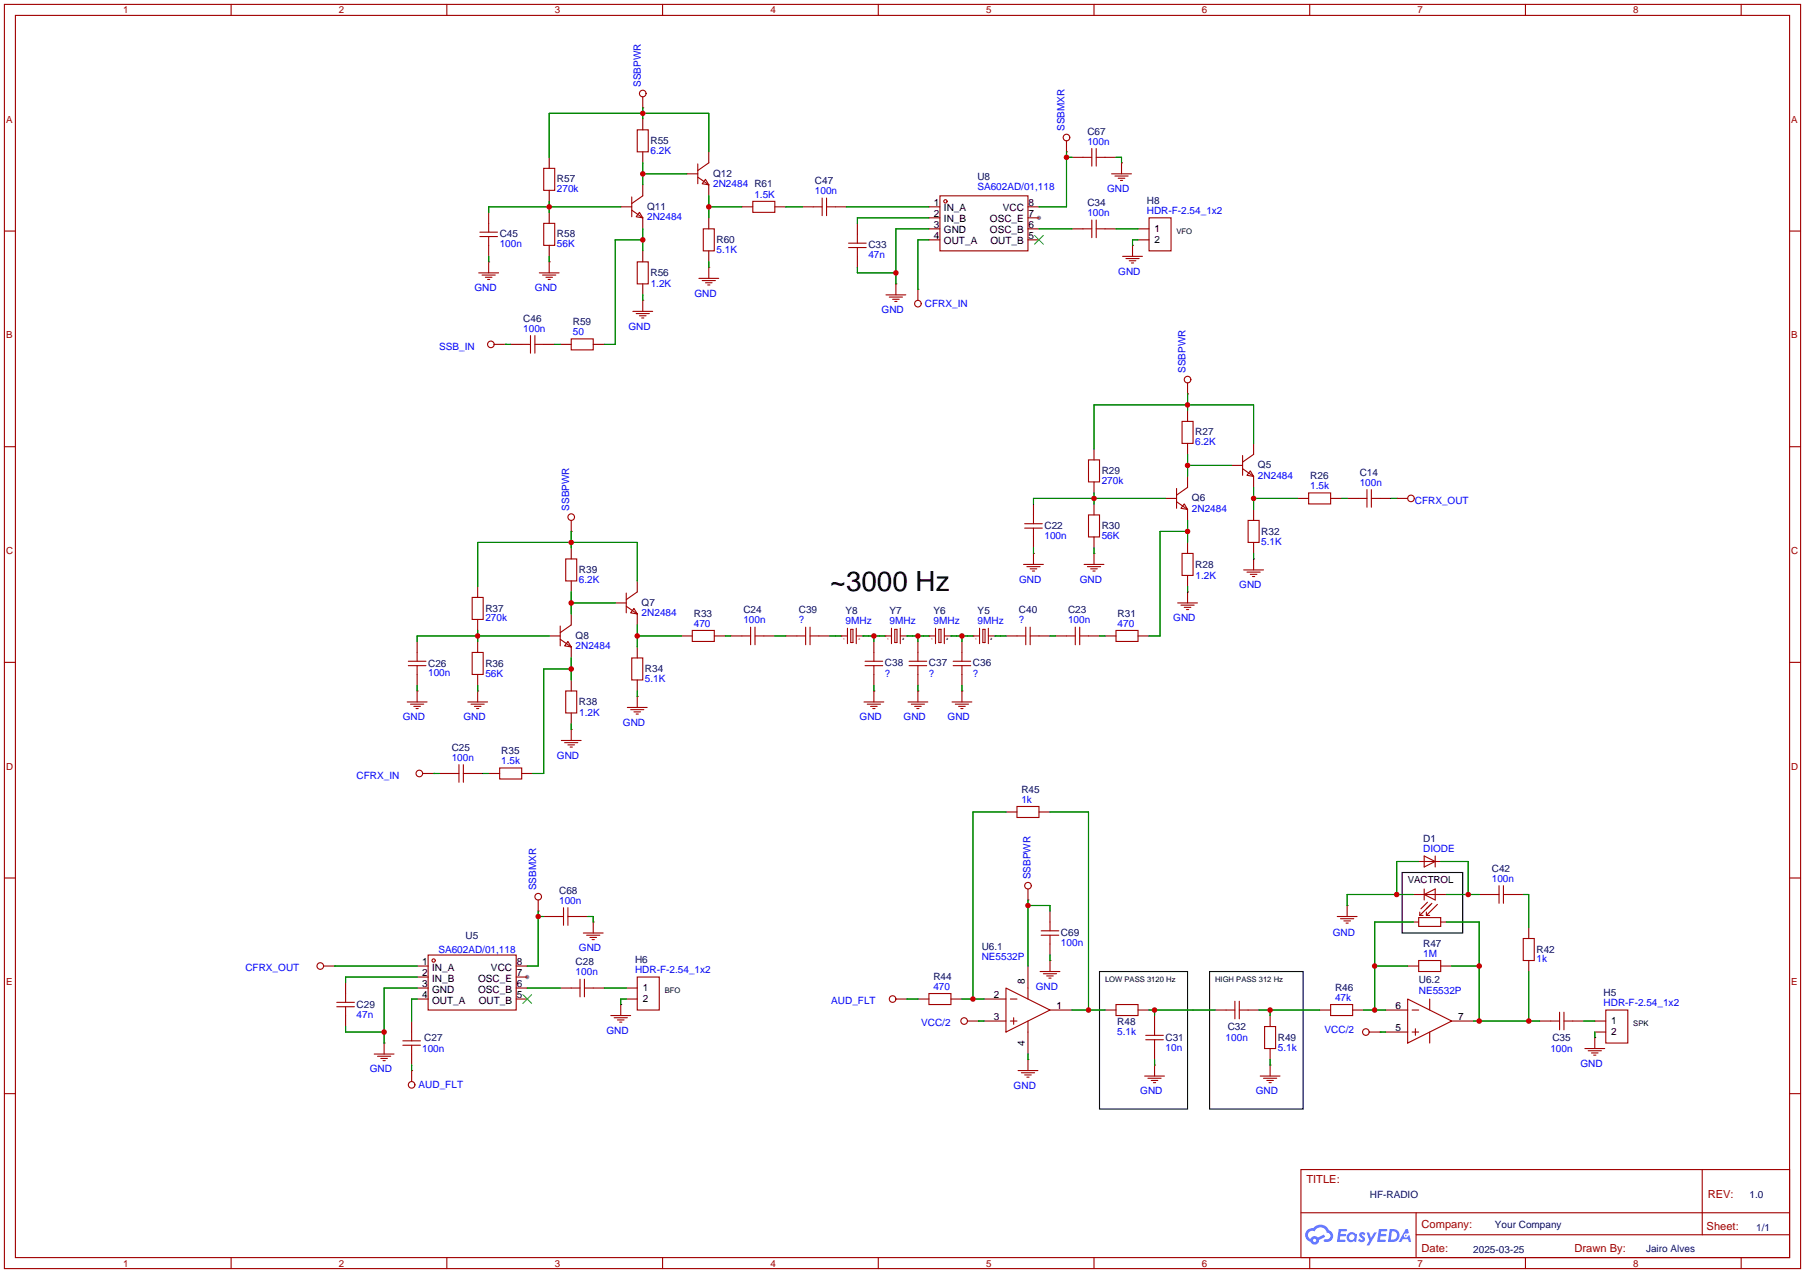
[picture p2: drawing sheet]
<svg xmlns="http://www.w3.org/2000/svg" width="417mm" height="294mm" viewBox="0 0 417 294" stroke-linecap="round" stroke-linejoin="round" font-family="sans-serif">
<g fill="#999">
<circle cx="121.7" cy="225.6" r=".51"/>
<circle cx="239.8" cy="50.3" r=".51"/>
</g>
<g fill="none" stroke="#a10000" stroke-width=".25">
<path d="M1 1h414.5v291.9h-414.5zM3.6 3.6h409.4v286.7h-409.4zM53.3 1v2.6M103.1 1v2.6M152.9 1v2.6M202.7 1v2.6M252.5 1v2.6M302.3 1v2.6M352 1v2.6M401.8 1v2.6M1 53.3h2.6M413 53.3h2.5"/>
<path d="M1 103.1h2.6M413 103.1h2.5M1 152.9h2.6M413 152.9h2.5M1 202.7h2.6M413 202.7h2.5M1 252.5h2.6M413 252.5h2.5M300.2 270h112.8v20.3h-112.8zM300.3 280h112.6M326.8 280v10.1M392.8 270v15.1"/>
<path d="M53.3 290.3v2.6M103.1 290.3v2.6M152.9 290.3v2.6M202.7 290.3v2.6M252.5 290.3v2.6M302.3 290.3v2.6M326.8 285.1h86.1M352 290.3v2.6M401.8 290.3v2.6"/>
</g>
<g fill="#5487ff">
<path d="M313.9 284.6l.5-.2 .4 .1 .3 .3-.3 .4a.33 .33 0 0 0-.2-.3 .33 .33 0 0 0-.4 .2l.1 .1a.86 .86 0 0 1 .6 .6 .86 .86 0 0 1-.2 .9h-.7l-.6-.4 .3-.3 .5 .3 .3-.2-.1-.1a.88 .88 0 0 1-.5-1.4z"/>
<path d="M315.4 284.5h.5l.5 1.3 .8-1.3h.6l-1.8 3h-.6l.6-1.1z"/>
<path d="M309 283.7l1.8 .1v.4h-1.3l-.1 .7h1.1l.2 .2-.3 .3h-1.1l-.1 .8h1.2l.1 .2-.1 .3h-1.9z"/>
<path d="M318.2 283.7l1.9 .1-.1 .4h-1.3v.7h1l.3 .2-.3 .3h-1.1l-.1 .8h1.2l.1 .2-.1 .3h-1.9z"/>
<path d="M324.4 283.7h.5l.2 .9-.4 .2a.5 .5 0 0 0-.7 .2 .5 .5 0 0 0 .3 .7 .5 .5 0 0 0 .6-.4l.4-.2 .4 1.6h-.6l-.2-.6h-1.2l-.3 .6h-.6z"/>
<path d="M320.7 283.7l-.4 3h1a1.51 1.51 0 0 0 1.7-1.5 1.51 1.51 0 0 0-1.8-1.5zM321.2 284.2a1.02 1.02 0 0 1 1.2 1.2 1.02 1.02 0 0 1-1.4 .8z"/>
<path d="M311.2 284.7a1.11 1.11 0 0 0-.3 1.6 1.11 1.11 0 0 0 1.6 .2l.5 .2 .2-1.6-.4-.3a1.02 1.02 0 0 0-1.6-.1zM311.3 285.6a.67 .67 0 0 1 1.3 0 .67 .67 0 0 1-1.3 0z"/>
<path d="M301.7 284a1.58 1.58 0 0 0 .7 2.7 1.01 1.01 0 0 0 1.2 .6 1.01 1.01 0 0 0 .8-1l1.4-.8-.3-.5-1.3 .7-.5-.3a1.02 1.02 0 0 0-1.3 .6 1 1 0 0 1-.4-1.4 1 1 0 0 1 1.4-.3 1.49 1.49 0 0 1 1.5-1 1.49 1.49 0 0 1 1.3 1.3 .82 .82 0 0 1 .8 1 .82 .82 0 0 1-1.2 .5l-.3 .1v.3a1.4 1.4 0 0 0 2-.6 1.4 1.4 0 0 0-.8-1.9 2.19 2.19 0 0 0-3.7-.5l-.8 .1zM303 286.4a.4 .4 0 0 1 .8 0 .4 .4 0 0 1-.8 0z"/>
<circle cx="324.4" cy="285.2" r=".19"/>
</g>
<g fill="none" stroke="#a10000" stroke-width=".25">
<path d="M125.5 38.9h2.5v5h-2.5zM147.1 30h2.5v5.1h-2.5zM148.3 22.4v2.5M161 37.8v4.6M163.6 37.6l-2.6 1.8M246.1 32.5v2.6M249.9 36.3h2.1M252 34.3v4.1M253 34.3v4.1M253 36.3h2M258.8 37.6v2.5M110.7 53.6h4.1"/>
<path d="M110.7 54.6h4.1M112.8 51.6v2M112.8 54.6v2M125.5 51.6h2.5v5h-2.5zM145.8 45.5v4.5M145.8 48.5l2.5 1.8M147.6 49l.7 1.3-1.5-.3zM148.3 45.2l-2.5 1.8M161 40.9l2.6 1.8M162.3 52.8h2.5v5.1h-2.5zM162.8 41.4l.8 1.3-1.5-.3zM173.7 46.5h5.1v2.5h-5.1z"/>
<path d="M187.7 47.8h2M189.7 45.7v4.1M190.8 47.8h2M190.8 45.7v4.1M195.8 57.1h4.1M195.8 56.1h4.1M197.9 54.1v2M197.9 57.1v2.1M216.9 45.2h20.3v12.7h-20.3zM249.9 52.8h2.1M252 50.8v4.1M253 52.8h2"/>
<path d="M253 50.8v4.1M256.5 40.1h4.6M257.3 40.6h3M258.1 41.1h1.5M258.6 41.7h.5M259.1 59.2h4.6M259.8 59.7h3.1M261.4 56.6v2.6M265.2 50.3h5.1v7.6h-5.1zM110.5 63h4.6M111.3 63.5h3M112 64h1.5"/>
<path d="M112.5 64.5h.5M112.8 60.5v2.5M114 79.5h2.6M120.4 79.5h2M122.4 77.5v4M123.4 79.5h2.1M123.4 77.5v4M124.5 63h4.5M125.2 63.5h3.1M126 64h1.5M126.5 64.5h.5M126.7 60.5v2.5"/>
<path d="M131.8 78.2h5.1v2.6h-5.1zM146 71.9h4.6M146.8 72.4h3.1M147.1 60.5h2.5v5h-2.5zM147.6 72.9h1.5M148.1 73.4h.5M148.3 69.3v2.6M161.3 64.3h4.6M162.1 64.8h3M162.8 65.3h1.5M163.3 65.8h.5M163.6 61.7v2.6"/>
<path d="M204.5 68.1h4.5M205.2 68.6h3.1M206 69.1h1.5M206.5 69.6h.5M206.8 65.5v2.6M211.8 66.8v2.5M260.6 60.2h1.5M261.1 60.7h.5M272.8 97.3h2.5v5.1h-2.5zM274.1 88.4v2.5M238.5 118.9v2M251.2 106.2h2.5v5.1h-2.5z"/>
<path d="M251.2 118.9h2.5v5.1h-2.5zM271.5 112.8v4.5M271.5 115.8l2.6 1.8M273.3 116.3l.8 1.3-1.6-.3zM274.1 112.5l-2.6 1.8M286.8 105.2v4.5M286.8 108.2l2.5 1.8M288.5 108.7l.8 1.3-1.5-.3zM289.3 104.9l-2.5 1.8M302 113.8h5.1v2.5h-5.1zM313.4 115.1h2.1M315.5 113v4.1"/>
<path d="M316.5 115.1h2M316.5 113v4.1M322.3 115.1h2.6M109 137.9h2.5v5.1h-2.5zM130.6 129h2.5v5.1h-2.5zM131.8 120.1v2.6M144.5 136.9v4.6M144.5 140l2.6 1.7M147.1 136.7l-2.6 1.7M236.2 130.3h4.6M236.5 120.9h4M236.5 121.9h4"/>
<path d="M237 130.8h3M237.7 131.3h1.6M238.3 131.8h.5M238.5 121.9v2.1M238.5 127.8v2.5M250.2 130.3h4.6M251 130.8h3M251.7 131.3h1.5M252.2 131.8h.5M252.5 127.8v2.5M271.8 139.2h4.6M272.5 139.7h3.1"/>
<path d="M272.8 127.8h2.5v5h-2.5zM274.1 136.7v2.5M287 131.6h4.6M287.8 132.1h3M288 120.1h2.6v5.1h-2.6zM288.5 132.6h1.6M289.1 133.1h.5M289.3 129v2.6M94.2 152.7h4.1M94.2 153.7h4.1M96.3 150.6v2.1M96.3 153.7v2"/>
<path d="M96.3 159.5v2.6M109 150.6h2.5v5.1h-2.5zM110.2 159.5v2.6M129.3 144.5v4.6M129.3 147.6l2.5 1.8M130.6 159.5h2.5v5.1h-2.5zM131.1 148.1l.7 1.3-1.5-.3zM131.8 144.3l-2.5 1.7M145.8 151.9h2.5v5.1h-2.5zM146.3 140.5l.8 1.2-1.6-.2zM159.8 145.5h5v2.6h-5zM171.2 146.8h2"/>
<path d="M173.2 144.8v4M174.2 146.8h2.1M174.2 144.8v4M183.9 146.8h2M185.9 144.8v4M186.9 146.8h2.1M186.9 144.8v4M194.1 146.8h1.5M195.6 145v3.6M196.3 145.3h.5v3h-.5zM197.6 146.8h1.5M197.6 145v3.6"/>
<path d="M199.6 152.7h4.1M199.6 153.7h4.1M201.7 150.6v2.1M201.7 153.7v2M201.7 159.5v2.6M204.2 146.8h1.5M205.7 145v3.6M206.5 145.3h.5v3h-.5zM207.8 146.8h1.5M207.8 145v3.6M209.8 152.7h4.1M209.8 153.7h4.1"/>
<path d="M211.8 150.6v2.1M211.8 153.7v2M211.8 159.5v2.6M214.4 146.8h1.5M215.9 145v3.6M216.7 145.3h.5v3h-.5zM217.9 146.8h1.6M217.9 145v3.6M220 152.7h4M220 153.7h4M222 150.6v2.1M222 153.7v2"/>
<path d="M222 159.5v2.6M224.5 146.8h1.6M226.1 145v3.6M226.8 145.3h.5v3h-.5zM228.1 146.8h1.5M228.1 145v3.6M234.7 146.8h2M236.7 144.8v4M237.7 146.8h2.1M237.7 144.8v4M246.1 146.8h2.1M248.2 144.8v4"/>
<path d="M249.2 146.8h2M249.2 144.8v4M257.6 145.5h5v2.6h-5zM273.3 140.2h1.5M273.8 140.7h.5M94 162.1h4.6M94.7 162.6h3.1M95.5 163.1h1.5M96 163.6h.5M97.5 178.6h2.6M103.9 178.6h2M105.9 176.5v4.1"/>
<path d="M106.9 178.6h2.1M106.9 176.5v4.1M107.9 162.1h4.6M108.7 162.6h3.1M109.5 163.1h1.5M110 163.6h.5M115.3 177.3h5.1v2.5h-5.1zM129.5 170.9h4.6M130.3 171.4h3M131.1 172h1.5M131.6 172.5h.5M131.8 168.4v2.5"/>
<path d="M144.8 163.3h4.6M145.5 163.8h3.1M146.3 164.3h1.5M146.8 164.8h.5M147.1 160.8v2.5M199.4 162.1h4.6M200.2 162.6h3M200.9 163.1h1.5M201.4 163.6h.5M209.5 162.1h4.6M210.3 162.6h3.1M211.1 163.1h1.5"/>
<path d="M211.6 163.6h.5M219.7 162.1h4.6M220.5 162.6h3M221.2 163.1h1.6M221.7 163.6h.5M234.7 186.2h5.1v2.5h-5.1zM328.7 197.6l2.5 1.3-2.5 1.3zM331.2 197.6v2.6M124.2 207.8v2.5M128 211.6h2M130 209.5v4.1M131.1 211.6h2"/>
<path d="M131.1 209.5v4.1M134.6 215.4h4.6M135.4 215.9h3M136.1 216.4h1.6M136.7 216.9h.5M136.9 212.9v2.5M237.2 205.2v2.6M240.3 215.9h4M240.3 214.9h4M242.3 212.9v2M242.3 215.9v2M308.6 211.6h4.6"/>
<path d="M309.4 212.1h3M310.1 212.6h1.6M310.6 213.1h.5M310.9 209v2.6M327.4 211.8h5.1v2.1h-5.1zM327.7 210.6v.7M327.7 211.3h.7M328.7 206.5l2.5-1.3v2.6zM328.7 205.2v2.6M328.7 206.5h2.5M329.2 211.3h.7M329.2 210.6v.7"/>
<path d="M329.4 208.3l-1.5 1.5M330.5 208.5l-2.8 2.8M331.7 208.8l-2.5 2.5M343.9 206.5h2M345.9 204.5v4M347 206.5h2M347 204.5v4M351.5 216.7h2.6v5h-2.6zM74.7 223h2.5M77.7 232.4h4.1M77.7 231.4h4.1M79.8 229.4v2"/>
<path d="M79.8 232.4v2M95 238.3v2M98.8 220.5h20.3v12.7h-20.3zM131.8 228.1h2.1M133.9 226.1v4M134.9 228.1h2M134.9 226.1v4M141 234.4h4.5M141.7 234.9h3.1M142.5 235.5h1.5M143 236h.5M143.3 231.9v2.5"/>
<path d="M147.1 225.6h5v7.6h-5zM206.8 230.6h2.5M214.4 229.4h5.1v2.5h-5.1zM223.3 235.7h2.5M232.2 228.1l10.1 5.1-10.1 5.1zM233.2 230.6h1.5M233.2 235.7h1.5M233.9 234.9v1.6M237.2 228.1v2.5M237.2 235.7v2.6M240 224.3h4.6M240.8 224.8h3"/>
<path d="M241.6 225.3h1.5M242.1 225.8h.5M242.3 221.7v2.6M257.6 231.9h5v2.5h-5zM264.4 239h4.1M266.4 237v2M283 233.2h2M285 231.1v4.1M286 233.2h2M286 231.1v4.1M291.8 237h2.6v5.1h-2.6zM307.1 231.9h5.1v2.5h-5.1z"/>
<path d="M316 238.3h2.5M324.9 230.6l10.1 5.1-10.1 5.1zM325.9 238.3h1.5M325.9 233.2h1.5M326.6 237.5v1.5M327.4 221.7h5.1v2.6h-5.1zM329.9 230.6v2.6M329.9 238.3v2.5M357.9 235.7h2M359.9 233.7v4M360.9 235.7h2.1M360.9 233.7v4"/>
<path d="M368 239.5v2.6M370.6 233.2h5.1v7.6h-5.1zM86.4 243.3h4.5M87.1 243.8h3.1M87.9 244.3h1.5M88.4 244.9h.5M88.6 240.8v2.5M93 241.3h4M93 240.3h4M95 241.3v2M95 247.1v2.6M234.9 247.1h4.6"/>
<path d="M235.7 247.6h3.1M236.5 248.2h1.5M237 248.7h.5M237.2 244.6v2.5M264.2 248.4h4.5M264.4 240h4.1M264.9 248.9h3.1M265.7 249.4h1.5M266.2 249.9h.5M266.4 240v2.1M266.4 245.9v2.5M290.8 248.4h4.6"/>
<path d="M291.6 248.9h3M292.4 249.4h1.5M292.9 249.9h.5M293.1 245.9v2.5M365.8 242.1h4.5M366.5 242.6h3.1M367.3 243.1h1.5M367.8 243.6h.5"/>
<circle cx="148.3" cy="21.6" r=".76"/>
<circle cx="246.1" cy="31.7" r=".76"/>
<circle cx="218.2" cy="46.5" r=".38"/>
<circle cx="113.3" cy="79.5" r=".76"/>
<circle cx="211.8" cy="70.1" r=".76"/>
<circle cx="274.1" cy="87.6" r=".76"/>
<circle cx="131.8" cy="119.4" r=".76"/>
<circle cx="325.6" cy="115.1" r=".76"/>
<circle cx="96.8" cy="178.6" r=".76"/>
<circle cx="124.2" cy="207" r=".76"/>
<circle cx="237.2" cy="204.5" r=".76"/>
<circle cx="73.9" cy="223" r=".76"/>
<circle cx="100.1" cy="221.7" r=".38"/>
<circle cx="206" cy="230.6" r=".76"/>
<circle cx="222.5" cy="235.7" r=".76"/>
<circle cx="315.2" cy="238.3" r=".76"/>
<circle cx="95" cy="250.4" r=".76"/>
</g>
<g fill="none" stroke="#870000" stroke-width=".25">
<path d="M126.7 36.3v2.6M148.3 24.9h.1M148.3 27.4v2.6M148.3 35.1v2.5M163.6 35.1v2.5M246.1 35.1h.1M247.4 36.3h2.5M255 36.3h2.6M258.8 37.6h.1M112.8 49v2.6M112.8 56.6v2.6M126.7 43.9v2.6"/>
<path d="M126.7 49v2.6M126.7 56.6v2.6M143.3 47.8h2.5M148.3 42.7v2.5M148.3 50.3v2.5M148.3 57.9v2.6M158.5 40.1h2.5M163.6 42.7v2.5M163.6 50.3v2.5M163.6 57.9v2.6M171.2 47.8h2.5M178.8 47.8h2.6"/>
<path d="M185.2 47.8h2.5M192.8 47.8h2.5M197.9 51.6v2.5M197.9 59.2v2.5M214.4 52.8h2.5M214.4 55.4h2.5M214.4 47.8h2.5M214.4 50.3h2.5M237.2 52.8h2.6M237.2 55.4h2.6M237.2 47.8h2.6M237.2 50.3h2.6"/>
<path d="M247.4 52.8h2.5M255 52.8h2.6M261.4 56.6h.1M262.6 52.8h2.6M262.6 55.4h2.6M112.8 60.5h.1M116.6 79.5h.1M117.9 79.5h2.5M125.5 79.5h2.5M126.7 60.5h.1M129.3 79.5h2.5M136.9 79.5h2.5"/>
<path d="M148.3 69.3h.1M148.3 65.5v2.6M163.6 61.7h.1M206.8 65.5h.1M211.8 66.8h.1M274.1 90.9h.1M274.1 94.7v2.6M238.5 116.3v2.6M252.5 103.6v2.6M252.5 111.3v2.5M252.5 116.3v2.6M269 115.1h2.5"/>
<path d="M274.1 102.4v2.5M274.1 110v2.5M274.1 117.6v2.5M284.2 107.4h2.6M289.3 102.4v2.5M289.3 110v2.5M289.3 117.6v2.5M299.5 115.1h2.5M307.1 115.1h2.5M310.9 115.1h2.5M318.5 115.1h2.6M322.3 115.1h.1"/>
<path d="M110.2 135.4v2.5M131.8 122.7h.1M131.8 126.5v2.5M131.8 134.1v2.6M142 139.2h2.5M147.1 134.1v2.6M238.5 127.8h.1M238.5 124v2.5M252.5 127.8h.1M252.5 124v2.5M274.1 136.7h.1M274.1 125.2v2.6"/>
<path d="M274.1 132.8v2.6M289.3 129h.1M289.3 125.2v2.6M96.3 159.5h.1M96.3 148.1v2.5M96.3 155.7v2.5M110.2 159.5h.1M110.2 143v2.5M110.2 148.1v2.5M110.2 155.7v2.5M126.7 146.8h2.6M131.8 141.7v2.6"/>
<path d="M131.8 149.4v2.5M131.8 157v2.5M147.1 141.7v2.6M147.1 149.4v2.5M147.1 157v2.5M157.2 146.8h2.6M164.8 146.8h2.6M168.7 146.8h2.5M176.3 146.8h2.5M181.4 146.8h2.5M189 146.8h2.5M194.1 146.8h.1"/>
<path d="M199.1 146.8h.1M201.7 159.5h.1M201.7 148.1v2.5M201.7 155.7v2.5M204.2 146.8h.1M209.3 146.8h.1M211.8 159.5h.1M211.8 148.1v2.5M211.8 155.7v2.5M214.4 146.8h.1M219.5 146.8h.1M222 159.5h.1"/>
<path d="M222 148.1v2.5M222 155.7v2.5M224.5 146.8h.1M229.6 146.8h.1M232.2 146.8h2.5M239.8 146.8h2.5M243.6 146.8h2.5M251.2 146.8h2.5M255 146.8h2.6M262.6 146.8h2.6M100.1 178.6h.1M101.3 178.6h2.6"/>
<path d="M109 178.6h2.5M112.8 178.6h2.5M120.4 178.6h2.5M131.8 168.4h.1M131.8 164.6v2.5M147.1 160.8h.1M232.2 187.5h2.5M239.8 187.5h2.5M327.4 198.9h5.1M124.2 210.3h.1M125.5 211.6h2.5M133.1 211.6h2.5"/>
<path d="M136.9 212.9h.1M237.2 207.8h.1M242.3 210.3v2.6M242.3 217.9v2.6M310.9 209h.1M326.1 212.9h1.3M326.1 206.5h2.6M331.2 206.5h2.6M332.5 212.9h1.3M341.4 206.5h2.5M349 206.5h2.5M352.8 214.1v2.6"/>
<path d="M77.2 223h.1M79.8 226.8v2.6M79.8 234.4v2.6M95 235.7v2.6M96.3 228.1h2.5M96.3 223h2.5M96.3 225.6h2.5M96.3 230.6h2.5M119.1 228.1h2.6M119.1 223h2.6M119.1 225.6h2.6M119.1 230.6h2.6"/>
<path d="M129.3 228.1h2.5M136.9 228.1h2.5M143.3 231.9h.1M144.5 228.1h2.6M144.5 230.6h2.6M209.3 230.6h.1M211.8 230.6h2.6M219.5 230.6h2.5M225.8 235.7h.1M227.1 230.6h5.1M227.1 235.7h5.1M237.2 223v5.1"/>
<path d="M237.2 238.3v5M242.3 221.7h.1M242.3 233.2h5.1M255 233.2h2.6M262.6 233.2h2.6M266.4 234.4v2.6M280.4 233.2h2.6M288 233.2h2.6M293.1 234.4v2.6M304.5 233.2h2.6M312.2 233.2h2.5M318.5 238.3h.1"/>
<path d="M319.8 233.2h5.1M319.8 238.3h5.1M324.9 223h2.5M332.5 223h2.5M335 235.7h5.1M352.8 221.7v2.6M355.3 235.7h2.6M363 235.7h2.5M368 239.5h.1M368 238.3h2.6M368 235.7h2.6M88.6 240.8h.1"/>
<path d="M95 247.1h.1M95 243.3v2.6M237.2 244.6h.1M266.4 245.9h.1M266.4 242.1v2.5M293.1 245.9h.1M293.1 242.1v2.5"/>
</g>
<path d="M238.8 54.4l2 2M240.8 54.4l-2 2M120.6 229.6l2.1 2M122.7 229.6l-2.1 2" fill="none" stroke="#3c3" stroke-width=".25"/>
<path d="M323.6 201.4h14v14h-14zM253.7 224.3h20.4v31.7h-20.4zM279.1 224.3h21.6v31.7h-21.6z" fill="none" stroke="#000" stroke-width=".25"/>
<g fill="none" stroke="#008700" stroke-width=".25">
<path d="M148.3 24.9v2.5M148.3 37.6v5.1M163.6 35.1v-8.9h-36.9v10.1M246.1 35.1v12.7h-6.3M246.1 36.3h1.3M257.6 36.3h1.2v1.3M112.8 59.2v1.3M126.7 46.5v2.5M126.7 59.2v1.3M143.3 47.8h-30.5v1.2M148.3 55.4h-6.3v24.1h-2.6M148.3 52.8v5.1"/>
<path d="M148.3 40.1h10.2M163.6 47.8h7.6M163.6 45.2v5.1M181.4 47.8h3.8M195.3 47.8h19.1M214.4 55.4h-2.6v11.4M214.4 50.3h-16.5v1.3M214.4 52.8h-7.6v12.7M239.8 52.8h7.6M257.6 52.8h5M262.6 55.4h-1.2v1.2M116.6 79.5h1.3"/>
<path d="M128 79.5h1.3M148.3 68.1v1.2M163.6 60.5v1.2M197.9 61.7v1.3h8.9M274.1 90.9v3.8M252.5 113.8v2.5M269 115.1h-30.5v1.2M274.1 104.9v5.1M274.1 107.4h10.1M289.3 115.1h10.2M289.3 102.4v-8.9h-36.8v10.1M289.3 112.5v5.1"/>
<path d="M309.6 115.1h1.3M321.1 115.1h1.2M131.8 122.7v3.8M131.8 136.7v5M131.8 139.2h10.2M147.1 134.1v-8.9h-36.9v10.2M238.5 126.5v1.3M252.5 126.5v1.3M274.1 120.1v5.1M274.1 135.4v1.3M274.1 122.7h-6.4v24.1h-2.5M289.3 127.8v1.2"/>
<path d="M96.3 158.2v1.3M110.2 145.5v2.6M110.2 158.2v1.3M126.7 146.8h-30.4v1.3M131.8 154.4h-6.3v24.2h-2.6M131.8 151.9v5.1M147.1 146.8h10.1M147.1 144.3v5.1M147.1 159.5v1.3M167.4 146.8h1.3M178.8 146.8h2.6M191.5 146.8h2.6"/>
<path d="M199.1 146.8h5.1M201.7 146.8v1.3M201.7 158.2v1.3M209.3 146.8h5.1M211.8 146.8v1.3M211.8 158.2v1.3M219.5 146.8h5M222 146.8v1.3M222 158.2v1.3M229.6 146.8h2.6M242.3 146.8h1.3M253.7 146.8h1.3"/>
<path d="M100.1 178.6h1.2M111.5 178.6h1.3M131.8 167.1v1.3M232.2 187.5h-7.7v43.1M242.3 187.5h8.9v45.7M327.4 198.9h-5.1v7.6M332.5 198.9h6.3v7.6M124.2 210.3v12.7h-2.5M124.2 211.6h1.3M135.6 211.6h1.3v1.3M237.2 207.8v15.2M237.2 209h5.1v1.3"/>
<path d="M326.1 212.9h-8.9v20.3M326.1 206.5h-15.2v2.5M333.8 212.9h7.6v22.8M333.8 206.5h7.6M351.5 206.5h1.3v7.6M77.2 223h19.1M79.8 237v1.3h8.8M96.3 230.6h-1.3v5.1M96.3 228.1h-7.7v12.7M96.3 225.6h-16.5v1.2M121.7 228.1h7.6M139.4 228.1h5.1"/>
<path d="M144.5 230.6h-1.2v1.3M209.3 230.6h2.5M222 230.6h5.1M225.8 235.7h1.3M242.3 220.5v1.2M247.4 233.2h7.6M265.2 233.2h15.2M266.4 233.2v1.2M290.6 233.2h13.9M293.1 233.2v1.2M314.7 233.2h5.1M317.2 223h7.7"/>
<path d="M318.5 238.3h1.3M335 223h6.4M340.1 235.7h15.2M352.8 224.3v11.4M365.5 235.7h2.5M368 238.3v1.2M95 245.9v1.2M237.2 243.3v1.3M266.4 244.6v1.3M293.1 244.6v1.3"/>
</g>
<g fill="#c00">
<circle cx="289.3" cy="115.1" r=".63"/>
<circle cx="274.1" cy="93.5" r=".63"/>
<circle cx="252.5" cy="115.1" r=".63"/>
<circle cx="274.1" cy="107.4" r=".63"/>
<circle cx="274.1" cy="122.7" r=".63"/>
<circle cx="147.1" cy="146.8" r=".63"/>
<circle cx="131.8" cy="125.2" r=".63"/>
<circle cx="131.8" cy="139.2" r=".63"/>
<circle cx="131.8" cy="154.4" r=".63"/>
<circle cx="110.2" cy="146.8" r=".63"/>
<circle cx="88.6" cy="238.3" r=".63"/>
<circle cx="124.2" cy="211.6" r=".63"/>
<circle cx="246.1" cy="36.3" r=".63"/>
<circle cx="206.8" cy="63" r=".63"/>
<circle cx="222" cy="146.8" r=".63"/>
<circle cx="211.8" cy="146.8" r=".63"/>
<circle cx="201.7" cy="146.8" r=".63"/>
<circle cx="341.4" cy="235.7" r=".63"/>
<circle cx="341.4" cy="223" r=".63"/>
<circle cx="352.8" cy="235.7" r=".63"/>
<circle cx="317.2" cy="233.2" r=".63"/>
<circle cx="317.2" cy="223" r=".63"/>
<circle cx="237.2" cy="209" r=".63"/>
<circle cx="224.5" cy="230.6" r=".63"/>
<circle cx="251.2" cy="233.2" r=".63"/>
<circle cx="322.3" cy="206.5" r=".63"/>
<circle cx="338.8" cy="206.5" r=".63"/>
<circle cx="266.4" cy="233.2" r=".63"/>
<circle cx="293.1" cy="233.2" r=".63"/>
<circle cx="148.3" cy="26.2" r=".63"/>
<circle cx="126.7" cy="47.8" r=".63"/>
<circle cx="148.3" cy="40.1" r=".63"/>
<circle cx="148.3" cy="55.4" r=".63"/>
<circle cx="163.6" cy="47.8" r=".63"/>
</g>
<text font-size="6.4" x="191.5" y="136.4">~3000 Hz</text>
<g font-size="2.6" fill="#a00000">
<text x="301.5" y="273.2">TITLE:</text>
<text x="394.1" y="276.6">REV:</text>
<text x="328.1" y="283.4">Company:</text>
<text x="393.9" y="283.9">Sheet:</text>
<text x="328.1" y="288.9">Date:</text>
<text x="363.4" y="289">Drawn By:</text>
</g>
<g font-size="2.3" fill="#00f">
<text x="147.9" y="20.1" transform="rotate(-90 147.9 20.1)">SSBPWR</text>
<text x="150.1" y="35.5">6.2K</text>
<text x="245.7" y="30.3" transform="rotate(-90 245.7 30.3)">SSBMXR</text>
<text x="251" y="33.4">100n</text>
<text x="128.5" y="44.4">270k</text>
<text x="164.6" y="43.2">2N2484 R61</text>
<text x="174.1" y="45.6">1.5K</text>
<text x="188.1" y="44.8">100n</text>
<text x="225.6" y="44">SA602AD/01,118</text>
<text x="255.5" y="44.4">GND</text>
<text x="149.4" y="50.8">2N2484</text>
<text x="251" y="49.9">100n</text>
<text x="264.7" y="49.4">HDR-F-2.54_1x2</text>
<text x="115.3" y="57.1">100n</text>
<text x="128.5" y="57.1">56K</text>
<text x="165.4" y="58.4">5.1K</text>
<text x="200.4" y="59.7">47n</text>
<text x="258.1" y="63.4">GND</text>
<text x="109.5" y="67.2">GND</text>
<text x="123.4" y="67.2">GND</text>
<text x="150.2" y="66.2">1.2K</text>
<text x="160.3" y="68.5">GND</text>
<text x="213.5" y="70.8">CFRX_IN</text>
<text x="120.8" y="76.6">100n</text>
<text x="132.2" y="77.4">50</text>
<text x="145" y="76.1">GND</text>
<text x="203.5" y="72.3">GND</text>
<text x="101.3" y="80.7">SSB_IN</text>
<text x="273.6" y="86.1" transform="rotate(-90 273.6 86.1)">SSBPWR</text>
<text x="275.8" y="102.8">6.2K</text>
<text x="254.3" y="111.7">270k</text>
<text x="290.3" y="110.5">2N2484</text>
<text x="302.4" y="112.9">1.5k</text>
<text x="313.8" y="112.2">100n</text>
<text x="131.4" y="117.9" transform="rotate(-90 131.4 117.9)">SSBPWR</text>
<text x="275.1" y="118.1">2N2484</text>
<text x="326.5" y="116.3">CFRX_OUT</text>
<text x="241" y="124.4">100n</text>
<text x="254.3" y="124.4">56K</text>
<text x="291.1" y="125.7">5.1K</text>
<text x="133.6" y="134.6">6.2K</text>
<text x="235.2" y="134.5">GND</text>
<text x="249.2" y="134.5">GND</text>
<text x="275.9" y="133.6">1.2K</text>
<text x="286" y="135.8">GND</text>
<text x="112" y="143.5">270k</text>
<text x="148.1" y="142.2">2N2484</text>
<text x="171.6" y="143.9">100n</text>
<text x="184.3" y="143.9">?</text>
<text x="235.1" y="143.9">?</text>
<text x="246.5" y="143.9">100n</text>
<text x="270.8" y="143.4">GND</text>
<text x="132.8" y="149.8">2N2484</text>
<text x="160.1" y="144.7">470</text>
<text x="195.1" y="144.2">9MHz</text>
<text x="205.3" y="144.2">9MHz</text>
<text x="215.5" y="144.2">9MHz</text>
<text x="225.6" y="144.2">9MHz</text>
<text x="257.9" y="144.7">470</text>
<text x="98.8" y="156.2">100n</text>
<text x="112" y="156.2">56K</text>
<text x="148.8" y="157.5">5.1K</text>
<text x="204.2" y="156.2">?</text>
<text x="214.4" y="156.2">?</text>
<text x="224.5" y="156.2">?</text>
<text x="93" y="166.3">GND</text>
<text x="106.9" y="166.3">GND</text>
<text x="133.7" y="165.3">1.2K</text>
<text x="143.8" y="167.6">GND</text>
<text x="198.4" y="166.3">GND</text>
<text x="208.5" y="166.3">GND</text>
<text x="218.7" y="166.3">GND</text>
<text x="82.3" y="179.7">CFRX_IN</text>
<text x="104.3" y="175.7">100n</text>
<text x="115.7" y="176.4">1.5k</text>
<text x="128.5" y="175.2">GND</text>
<text x="235.7" y="185.3">1k</text>
<text x="328.4" y="196.7">DIODE</text>
<text x="237.8" y="203" transform="rotate(-90 237.8 203)">SSBPWR</text>
<text x="344.3" y="203.6">100n</text>
<text x="123.7" y="205.5" transform="rotate(-90 123.7 205.5)">SSBMXR</text>
<text x="129" y="208.7">100n</text>
<text x="101.2" y="219.9">SA602AD/01,118</text>
<text x="133.6" y="219.6">GND</text>
<text x="226.6" y="221.6">NE5532P</text>
<text x="244.9" y="218.4">100n</text>
<text x="307.6" y="216.1">GND</text>
<text x="328.4" y="220.9">1M</text>
<text x="56.6" y="224.2">CFRX_OUT</text>
<text x="132.8" y="225.2">100n</text>
<text x="146.6" y="224.7">HDR-F-2.54_1x2</text>
<text x="354.6" y="222.2">1k</text>
<text x="191.8" y="231.8">AUD_FLT</text>
<text x="215.4" y="228.5">470</text>
<text x="239" y="228.5">GND</text>
<text x="308.1" y="231">47k</text>
<text x="327.4" y="229.4">NE5532P</text>
<text x="370.1" y="232.3">HDR-F-2.54_1x2</text>
<text x="82.3" y="234.9">47n</text>
<text x="140" y="238.7">GND</text>
<text x="212.6" y="236.9">VCC/2</text>
<text x="257.9" y="238.9">5.1k</text>
<text x="305.7" y="238.4">VCC/2</text>
<text x="97.4" y="242.8">100n</text>
<text x="269" y="242.5">10n</text>
<text x="282.9" y="240.2">100n</text>
<text x="294.9" y="242.6">5.1k</text>
<text x="357.8" y="242.7">100n</text>
<text x="85.3" y="247.6">GND</text>
<text x="96.6" y="251.1">AUD_FLT</text>
<text x="233.9" y="251.4">GND</text>
<text x="364.7" y="246.3">GND</text>
<text x="263.1" y="252.6">GND</text>
<text x="289.8" y="252.6">GND</text>
</g>
<g font-size="2.3" fill="#000080">
<text x="150.1" y="33.2">R55</text>
<text x="251" y="31.1">C67</text>
<text x="164.6" y="40.8">Q12</text>
<text x="225.6" y="41.6">U8</text>
<text x="128.5" y="42.1">R57</text>
<text x="188.1" y="42.5">C47</text>
<text x="251" y="47.6">C34</text>
<text x="264.7" y="47.1">H8</text>
<text x="149.4" y="48.5">Q11</text>
<text x="115.3" y="54.8">C45</text>
<text x="128.5" y="54.8">R58</text>
<text x="165.4" y="56.1">R60</text>
<text x="200.4" y="57.4">C33</text>
<text x="150.1" y="63.7">R56</text>
<text x="120.8" y="74.3">C46</text>
<text x="132.2" y="75">R59</text>
<text x="275.8" y="100.5">R27</text>
<text x="254.3" y="109.4">R29</text>
<text x="290.3" y="108.1">Q5</text>
<text x="302.4" y="110.6">R26</text>
<text x="313.8" y="109.8">C14</text>
<text x="275.1" y="115.8">Q6</text>
<text x="241" y="122.1">C22</text>
<text x="254.3" y="122.1">R30</text>
<text x="291.1" y="123.4">R32</text>
<text x="275.8" y="131">R28</text>
<text x="133.6" y="132.3">R39</text>
<text x="112" y="141.2">R37</text>
<text x="148.1" y="139.9">Q7</text>
<text x="160.1" y="142.3">R33</text>
<text x="171.6" y="141.6">C24</text>
<text x="184.3" y="141.6">C39</text>
<text x="195.1" y="141.8">Y8</text>
<text x="205.3" y="141.8">Y7</text>
<text x="215.5" y="141.8">Y6</text>
<text x="225.6" y="141.8">Y5</text>
<text x="235.1" y="141.6">C40</text>
<text x="246.5" y="141.6">C23</text>
<text x="257.9" y="142.3">R31</text>
<text x="132.8" y="147.5">Q8</text>
<text x="98.8" y="153.9">C26</text>
<text x="112" y="153.9">R36</text>
<text x="148.8" y="155.2">R34</text>
<text x="204.2" y="153.8">C38</text>
<text x="214.4" y="153.8">C37</text>
<text x="224.5" y="153.8">C36</text>
<text x="133.6" y="162.8">R38</text>
<text x="104.3" y="173.3">C25</text>
<text x="115.7" y="174.1">R35</text>
<text x="235.7" y="183">R45</text>
<text x="328.4" y="194.4">D1</text>
<text x="344.3" y="201.3">C42</text>
<text x="129" y="206.4">C68</text>
<text x="107.4" y="216.8">U5</text>
<text x="226.6" y="219.3">U6.1</text>
<text x="244.9" y="216.1">C69</text>
<text x="328.4" y="218.6">R47</text>
<text x="354.6" y="219.9">R42</text>
<text x="132.8" y="222.9">C28</text>
<text x="146.6" y="222.4">H6</text>
<text x="215.4" y="226.2">R44</text>
<text x="327.4" y="227">U6.2</text>
<text x="82.3" y="232.6">C29</text>
<text x="308.1" y="228.7">R46</text>
<text x="370.1" y="230">H5</text>
<text x="257.9" y="236.7">R48</text>
<text x="283.3" y="237.7">C32</text>
<text x="97.9" y="240.2">C27</text>
<text x="269" y="240.2">C31</text>
<text x="294.9" y="240.2">R49</text>
<text x="358.3" y="240.2">C35</text>
<text x="316.1" y="276.5">HF-RADIO</text>
<text x="403.8" y="276.7">1.0</text>
<text x="345" y="283.5">Your Company</text>
<text x="405.3" y="284.1">1/1</text>
<text x="340" y="289.2">2025-03-25</text>
<text x="379.9" y="289.1">Jairo Alves</text>
</g>
<g font-size="2.3">
<text x="215.5" y="47.5">1</text>
<text x="237.4" y="47.5">8</text>
<text x="215.5" y="50.1">2</text>
<text x="215.5" y="52.6">3</text>
<text x="217.9" y="48.8">IN_A</text>
<text x="217.9" y="51.3">IN_B</text>
<text x="217.9" y="53.9">GND</text>
<text x="228.5" y="53.9">OSC_B</text>
<text x="228.5" y="51.3">OSC_E</text>
<text x="231.4" y="48.8">VCC</text>
<text x="237.4" y="52.6">6</text>
<text x="237.4" y="50.1">7</text>
<text x="266.4" y="53.6">1</text>
<text x="215.5" y="55.1">4</text>
<text x="217.9" y="56.4">OUT_A</text>
<text x="228.6" y="56.4">OUT_B</text>
<text x="237.4" y="55.1">5</text>
<text x="266.4" y="56.2">2</text>
<text x="97.4" y="222.8">1</text>
<text x="97.4" y="225.3">2</text>
<text x="97.4" y="227.9">3</text>
<text x="99.7" y="224.1">IN_A</text>
<text x="99.7" y="226.6">IN_B</text>
<text x="110.4" y="226.6">OSC_E</text>
<text x="113.3" y="224.1">VCC</text>
<text x="119.3" y="227.9">6</text>
<text x="119.3" y="225.3">7</text>
<text x="119.3" y="222.8">8</text>
<text x="236.5" y="227.1" transform="rotate(-90 236.5 227.1)">8</text>
<text x="97.4" y="230.4">4</text>
<text x="99.7" y="229.1">GND</text>
<text x="99.7" y="231.7">OUT_A</text>
<text x="110.4" y="229.1">OSC_B</text>
<text x="110.5" y="231.7">OUT_B</text>
<text x="119.3" y="230.4">5</text>
<text x="148.3" y="228.9">1</text>
<text x="148.3" y="231.4">2</text>
<text x="229.3" y="230.4">2</text>
<text x="243.8" y="232.9">1</text>
<text x="322.1" y="232.9">6</text>
<text x="229.3" y="235.5">3</text>
<text x="322.1" y="238">5</text>
<text x="336.5" y="235.5">7</text>
<text x="371.9" y="236.5">1</text>
<text x="371.9" y="239">2</text>
<text x="236.5" y="241.5" transform="rotate(-90 236.5 241.5)">4</text>
</g>
<g font-size="2.2" fill="#a00000">
<text x="28.4" y="3.1">1</text>
<text x="78.2" y="3.1">2</text>
<text x="128" y="3.1">3</text>
<text x="177.8" y="3.1">4</text>
<text x="227.6" y="3.1">5</text>
<text x="277.4" y="3.1">6</text>
<text x="327.2" y="3.1">7</text>
<text x="376.9" y="3.1">8</text>
<text x="1.4" y="28.3">A</text>
<text x="413.4" y="28.3">A</text>
<text x="1.4" y="78.1">B</text>
<text x="413.4" y="78.1">B</text>
<text x="1.4" y="127.9">C</text>
<text x="413.4" y="127.9">C</text>
<text x="1.4" y="177.7">D</text>
<text x="413.4" y="177.7">D</text>
<text x="1.4" y="227.5">E</text>
<text x="413.4" y="227.5">E</text>
<text x="28.4" y="292.4">1</text>
<text x="78.2" y="292.4">2</text>
<text x="128" y="292.4">3</text>
<text x="177.8" y="292.4">4</text>
<text x="227.6" y="292.4">5</text>
<text x="277.4" y="292.4">6</text>
<text x="327.2" y="292.4">7</text>
<text x="376.9" y="292.4">8</text>
</g>
<text font-size="2.2" x="324.9" y="203.9">VACTROL</text>
<g font-size="1.8">
<text x="271.5" y="54">VFO</text>
<text x="255" y="226.7">LOW PASS 3120 Hz</text>
<text x="280.4" y="226.7">HIGH PASS 312 Hz</text>
<text x="153.4" y="229.3">BFO</text>
<text x="376.9" y="236.9">SPK</text>
</g>
<g font-size=".7" fill="#a00000">
<text x="194.6" y="147.8">1</text>
<text x="198.1" y="147.8">2</text>
<text x="204.7" y="147.8">1</text>
<text x="208.3" y="147.8">2</text>
<text x="214.9" y="147.8">1</text>
<text x="218.4" y="147.8">2</text>
<text x="225" y="147.8">1</text>
<text x="228.6" y="147.8">2</text>
</g>
</svg>
